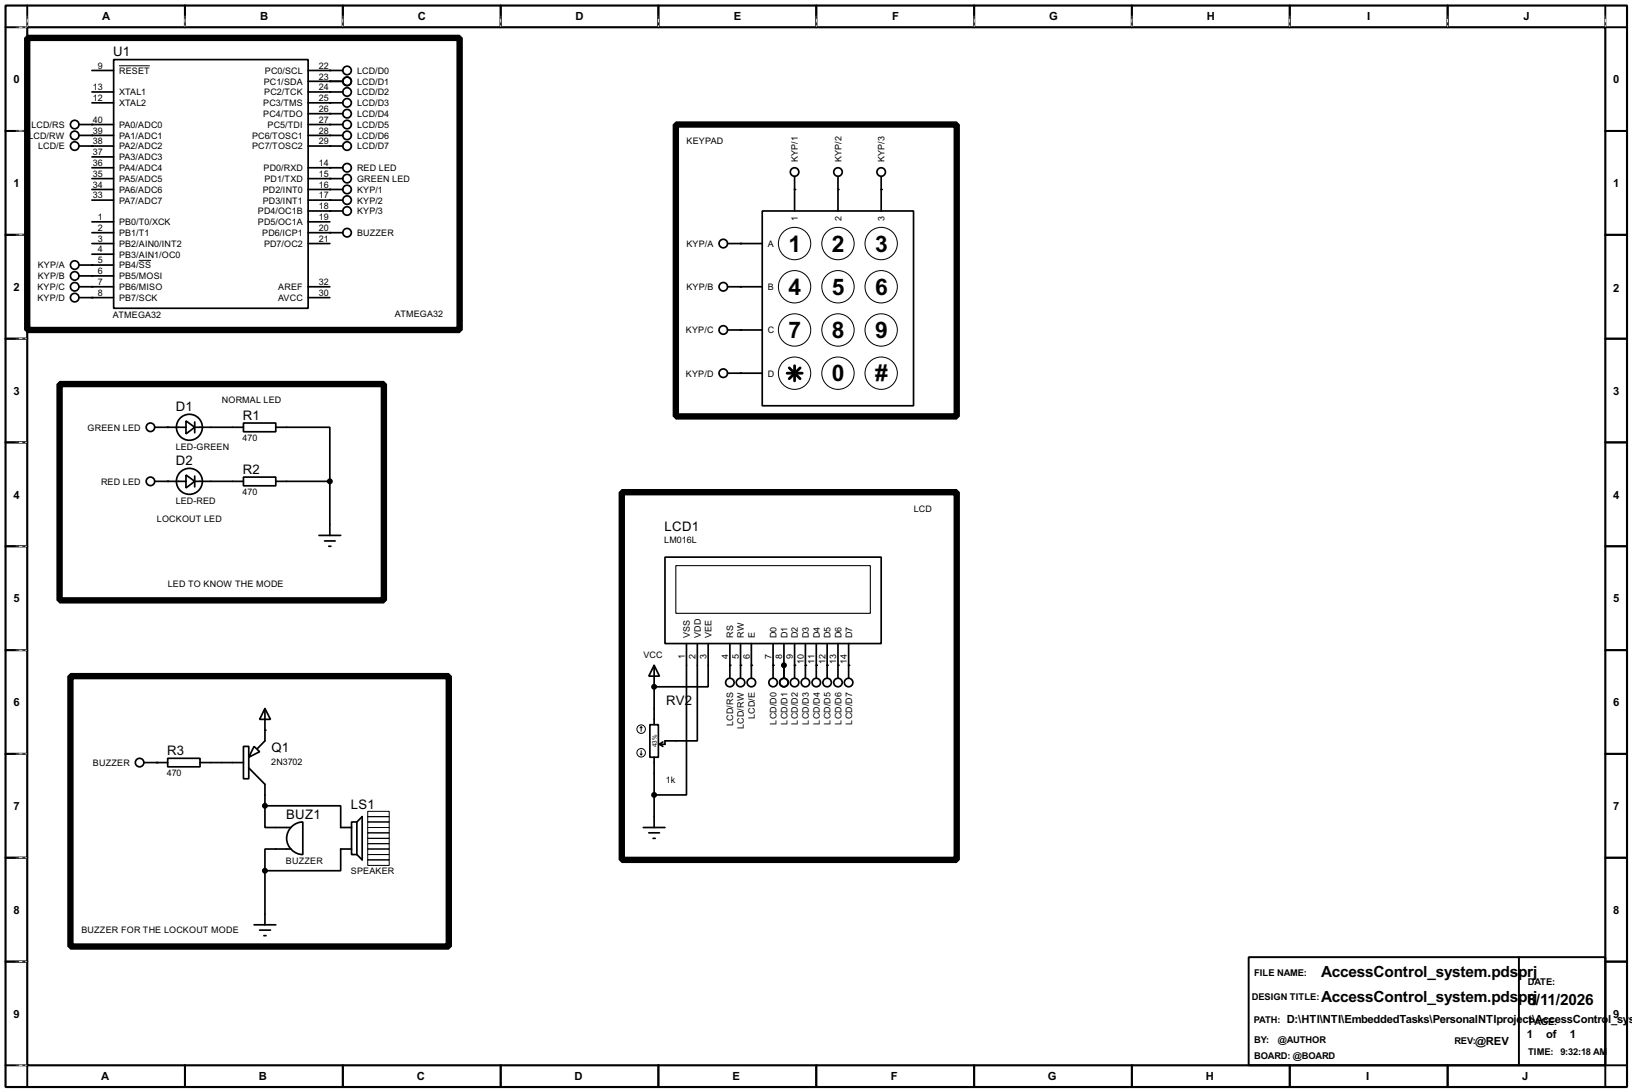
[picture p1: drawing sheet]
<svg xmlns="http://www.w3.org/2000/svg" width="383mm" height="256mm" viewBox="0 0 383 256" stroke-linecap="round" stroke-linejoin="round" font-family="sans-serif">
<path d="M1.3 1.3h381v254h-381zM6.4 6.4h370.8v243.8h-370.8z" fill="none" stroke="#000" stroke-width=".5"/>
<g fill="none" stroke="#000" stroke-width=".45">
<path d="M6.4 1.3v5.1h-5.1M43.5 1.3v5.1M80.6 1.3v5.1M117.7 1.3v5.1M154.7 1.3v5.1M191.8 1.3v5.1M228.9 1.3v5.1M266 1.3v5.1M303.1 1.3v5.1M340.2 1.3v5.1M377.2 1.3v5.1h5.1M1.3 30.8h5.1"/>
<path d="M377.2 30.8h5.1M1.3 55.2h5.1M377.2 55.2h5.1M1.3 79.6h5.1M377.2 79.6h5.1M1.3 103.9h5.1M377.2 103.9h5.1M1.3 128.3h5.1M377.2 128.3h5.1M1.3 152.7h5.1M377.2 152.7h5.1M1.3 177.1h5.1"/>
<path d="M377.2 177.1h5.1M1.3 201.5h5.1M377.2 201.5h5.1M1.3 225.9h5.1M293.4 224.8h83.8v25.4h-83.8zM356.9 224.8v25.4M377.2 225.9h5.1M1.3 250.2h5.1v5.1M43.5 250.2v5.1M80.6 250.2v5.1M117.7 250.2v5.1M154.7 250.2v5.1"/>
<path d="M191.8 250.2v5.1M228.9 250.2v5.1M266 250.2v5.1M303.1 250.2v5.1M340.2 250.2v5.1M382.3 250.2h-5.1v5.1"/>
</g>
<g fill="none" stroke="#fff" stroke-width=".23">
<path d="M3.9 6.4h2.3M6.4 3.9v2.3M43.5 3.9v2.3M80.6 3.9v2.3M117.7 3.9v2.3M154.7 3.9v2.3M191.8 3.9v2.3M228.9 3.9v2.3M266 3.9v2.3M303.1 3.9v2.3M340.2 3.9v2.3M377.2 3.9v2.3"/>
<path d="M3.9 30.8h2.3M3.9 55.2h2.3M3.9 79.6h2.3M3.9 103.9h2.3M3.9 128.3h2.3M3.9 152.7h2.3M3.9 177.1h2.3M3.9 201.5h2.3M3.9 225.9h2.3M3.9 250.2h2.3"/>
</g>
<g fill="none" stroke="#000" stroke-width=".23" stroke-dasharray=".5 1">
<path d="M3.9 6.4h2.3M6.4 3.9v2.3M43.5 3.9v2.3M80.6 3.9v2.3M117.7 3.9v2.3M154.7 3.9v2.3M191.8 3.9v2.3M228.9 3.9v2.3M266 3.9v2.3M303.1 3.9v2.3M340.2 3.9v2.3M377.2 3.9v2.3"/>
<path d="M3.9 30.8h2.3M3.9 55.2h2.3M3.9 79.6h2.3M3.9 103.9h2.3M3.9 128.3h2.3M3.9 152.7h2.3M3.9 177.1h2.3M3.9 201.5h2.3M3.9 225.9h2.3M3.9 250.2h2.3"/>
</g>
<g fill="#000">
<circle cx="77.5" cy="19.1" r=".2"/>
<circle cx="77.5" cy="16.6" r=".2"/>
<circle cx="21.6" cy="29.3" r=".2"/>
<circle cx="21.6" cy="34.3" r=".2"/>
<circle cx="21.6" cy="31.8" r=".2"/>
<circle cx="77.5" cy="34.3" r=".2"/>
<circle cx="77.5" cy="39.4" r=".2"/>
<circle cx="77.5" cy="26.7" r=".2"/>
<circle cx="77.5" cy="29.3" r=".2"/>
<circle cx="77.5" cy="31.8" r=".2"/>
<circle cx="77.5" cy="24.2" r=".2"/>
<circle cx="77.5" cy="21.6" r=".2"/>
<circle cx="77.5" cy="42" r=".2"/>
<circle cx="77.5" cy="54.7" r=".2"/>
<circle cx="77.5" cy="44.5" r=".2"/>
<circle cx="77.5" cy="47" r=".2"/>
<circle cx="77.5" cy="49.6" r=".2"/>
<circle cx="174" cy="57.2" r=".2"/>
<circle cx="186.7" cy="44.5" r=".2"/>
<circle cx="196.9" cy="44.5" r=".2"/>
<circle cx="207.1" cy="44.5" r=".2"/>
<circle cx="21.6" cy="67.4" r=".2"/>
<circle cx="21.6" cy="69.9" r=".2"/>
<circle cx="21.6" cy="64.8" r=".2"/>
<circle cx="21.6" cy="62.3" r=".2"/>
<circle cx="174" cy="67.4" r=".2"/>
<circle cx="174" cy="77.5" r=".2"/>
<circle cx="174" cy="87.7" r=".2"/>
<circle cx="39.4" cy="113.1" r=".2"/>
<circle cx="39.4" cy="100.4" r=".2"/>
<circle cx="171.5" cy="156.3" r=".2"/>
<circle cx="174" cy="156.3" r=".2"/>
<circle cx="176.6" cy="156.3" r=".2"/>
<circle cx="181.7" cy="156.3" r=".2"/>
<circle cx="184.2" cy="156.3" r=".2"/>
<circle cx="186.7" cy="156.3" r=".2"/>
<circle cx="189.3" cy="156.3" r=".2"/>
<circle cx="191.8" cy="156.3" r=".2"/>
<circle cx="194.4" cy="156.3" r=".2"/>
<circle cx="196.9" cy="156.3" r=".2"/>
<circle cx="199.4" cy="156.3" r=".2"/>
<circle cx="36.9" cy="179.1" r=".2"/>
<circle cx="62.3" cy="171.5" r=".2"/>
<circle cx="153.7" cy="161.3" r=".2"/>
</g>
<g fill="none" stroke="#000" stroke-width=".4">
<path d="M21.6 16.6h5.1M26.7 14h45.7v58.4h-45.7zM72.4 19.1h8.2M72.4 16.6h8.2M18.6 29.3h8.1M18.6 31.8h8.1M18.6 34.3h8.1M21.6 21.6h5.1M21.6 24.2h5.1M21.6 39.4h5.1M21.6 36.9h5.1M72.4 29.3h8.2"/>
<path d="M72.4 31.8h8.2M72.4 34.3h8.2M72.4 21.6h8.2M72.4 24.2h8.2M72.4 26.7h8.2M72.4 39.4h8.2M21.6 42h5.1M21.6 54.7h5.1M21.6 44.5h5.1M21.6 47h5.1M21.6 52.1h5.1M21.6 57.2h5.1"/>
<path d="M21.6 59.7h5.1M72.4 42h8.2M72.4 54.7h8.2M72.4 44.5h8.2M72.4 47h8.2M72.4 49.6h8.2M72.4 52.1h5.1M72.4 57.2h5.1M171 57.2h8.1M179.1 49.6h35.6v45.7h-35.6zM186.7 41.5v8.1M196.9 41.5v8.1"/>
<path d="M207.1 41.5v8.1M18.6 69.9h8.1M18.6 67.4h8.1M18.6 64.8h8.1M18.6 62.3h8.1M72.4 69.9h5.1M72.4 67.4h5.1M171 67.4h8.1M171 77.5h8.1M43.7 98.9l2.1 1.5-2.1 1.5zM45.8 99.1v2.6M57.2 99.4h7.6v2h-7.6z"/>
<path d="M171 87.7h8.1M36.4 100.4h7.3M36.4 113.1h7.3M43.7 111.6l2.1 1.5-2.1 1.5zM45.8 100.4h11.4M45.8 113.1h11.4M45.8 111.8v2.6M57.2 112.1h7.6v2h-7.6zM64.8 100.4h12.7v12.7M64.8 113.1h12.7M77.5 113.1v12.7M75 125.8h5.1"/>
<path d="M76.3 127.1h2.5M77.3 128.3h.5M156.3 130.9h50.8v20.3h-50.8zM153.7 156.3l1.3 2.5h-2.5zM153.7 156.3v13.9M161.3 151.2v35.5h-7.6M163.9 151.2v22.8h-7.6v.8h-1.3M166.4 151.2v10.1h-12.7M171.5 151.2v8.1M174 151.2v8.1M176.6 151.2v8.1M181.7 151.2v8.1"/>
<path d="M184.2 151.2v8.1M186.7 151.2v8.1M189.3 151.2v8.1M191.8 151.2v8.1M194.4 151.2v8.1M196.9 151.2v8.1M199.4 151.2v8.1M33.8 179.1h5.6M39.4 178.1h7.6v2h-7.6zM47 179.1h10.2M57.2 175.3h1.3v7.6h-1.3zM59.7 175.3l1.3 1.3-2.5 1.3z"/>
<path d="M62.3 166.4l1.3 2.6h-2.6zM62.3 166.4v7.6l-1.8 1.8M152.7 170.2h2v7.7h-2zM153.7 177.9v16.5M155 174.8l.8 .5M155.8 174.3l-.8 .5M58.5 180.4l3.8 3.8v5.1M62.3 189.3v5.1h6.1M62.3 189.3h17.8v5.1h2.5M68.4 199.4h-6.1v5.1M68.5 194.2a3.8 3.8 0 0 1 2.7-1.1v7.6a3.8 3.8 0 0 1-3.5-2.4 3.8 3.8 0 0 1 .8-4.1zM82.6 193.1h1.3v7.6h-1.3z"/>
<path d="M82.6 199.4h-2.5v5.1h-17.8M83.9 193.1l1.2-1.3v10.2l-1.2-1.3M151.2 194.4h5.1M152.5 195.6h2.5M153.5 196.9h.5M59.7 217.2h5.1M61 218.5h2.6M62 219.8h.5M62.3 204.5v12.7"/>
<circle cx="81.5" cy="16.6" r="1"/>
<circle cx="81.5" cy="19.1" r="1"/>
<circle cx="17.5" cy="34.3" r="1"/>
<circle cx="17.5" cy="31.8" r="1"/>
<circle cx="17.5" cy="29.3" r="1"/>
<circle cx="81.5" cy="26.7" r="1"/>
<circle cx="81.5" cy="29.3" r="1"/>
<circle cx="81.5" cy="31.8" r="1"/>
<circle cx="81.5" cy="34.3" r="1"/>
<circle cx="81.5" cy="39.4" r="1"/>
<circle cx="81.5" cy="24.2" r="1"/>
<circle cx="81.5" cy="21.6" r="1"/>
<circle cx="81.5" cy="42" r="1"/>
<circle cx="81.5" cy="47" r="1"/>
<circle cx="81.5" cy="49.6" r="1"/>
<circle cx="81.5" cy="44.5" r="1"/>
<circle cx="81.5" cy="54.7" r="1"/>
<circle cx="169.9" cy="57.2" r="1"/>
<circle cx="186.7" cy="40.4" r="1"/>
<circle cx="196.9" cy="40.4" r="1"/>
<circle cx="207" cy="40.4" r="1"/>
<circle cx="17.5" cy="67.4" r="1"/>
<circle cx="17.5" cy="69.9" r="1"/>
<circle cx="17.5" cy="64.8" r="1"/>
<circle cx="17.5" cy="62.3" r="1"/>
<circle cx="169.9" cy="77.5" r="1"/>
<circle cx="169.9" cy="67.4" r="1"/>
<circle cx="169.9" cy="87.7" r="1"/>
<circle cx="35.3" cy="113.1" r="1"/>
<circle cx="35.3" cy="100.4" r="1"/>
<circle cx="44.5" cy="113.1" r="3.1"/>
<circle cx="44.5" cy="100.4" r="3.1"/>
<circle cx="32.8" cy="179.1" r="1"/>
<circle cx="171.5" cy="160.3" r="1"/>
<circle cx="174" cy="160.3" r="1"/>
<circle cx="176.5" cy="160.3" r="1"/>
<circle cx="181.6" cy="160.3" r="1"/>
<circle cx="184.2" cy="160.3" r="1"/>
<circle cx="186.7" cy="160.3" r="1"/>
<circle cx="189.2" cy="160.3" r="1"/>
<circle cx="191.8" cy="160.3" r="1"/>
<circle cx="194.3" cy="160.3" r="1"/>
<circle cx="196.9" cy="160.3" r="1"/>
<circle cx="199.4" cy="160.3" r="1"/>
</g>
<g fill="none" stroke="#000" stroke-width=".23">
<path d="M28 15.5h7.2M32.6 61.2h2.9M150.4 177.1l.3 .2M150.7 170.7l-.3 .3M150.7 170.7l.2 .3M150.7 170.7v1.1M150.7 176.3v1M150.9 177.1l-.2 .2M86.4 190.6h5.1v1.2h-5.1zM86.4 191.8h5.1v1.3h-5.1zM86.4 193.1h5.1v1.3h-5.1zM86.4 194.4h5.1v1.2h-5.1z"/>
<path d="M86.4 196.9h5.1v1.3h-5.1zM86.4 198.2h5.1v1.2h-5.1zM86.4 199.4h5.1v1.3h-5.1zM86.4 195.6h5.1v1.3h-5.1zM86.4 200.7h5.1v1.3h-5.1zM86.4 202h5.1v1.3h-5.1z"/>
<circle cx="186.7" cy="57.2" r="3.8"/>
<circle cx="196.9" cy="57.2" r="3.8"/>
<circle cx="207" cy="57.2" r="3.8"/>
<circle cx="186.7" cy="67.4" r="3.8"/>
<circle cx="186.7" cy="77.5" r="3.8"/>
<circle cx="196.9" cy="77.5" r="3.8"/>
<circle cx="196.9" cy="67.4" r="3.8"/>
<circle cx="207" cy="67.4" r="3.8"/>
<circle cx="207" cy="77.5" r="3.8"/>
<circle cx="186.7" cy="87.7" r="3.8"/>
<circle cx="196.9" cy="87.7" r="3.8"/>
<circle cx="207" cy="87.7" r="3.8"/>
<circle cx="150.6" cy="171.3" r="1"/>
<circle cx="150.6" cy="176.8" r="1"/>
</g>
<path d="M6.4 8.9h101.6v68.6h-101.6zM158.8 29.3h66v68.5h-66zM14 90.2h76.2v50.8h-76.2zM146.1 115.6h78.7v86.4h-78.7zM16.6 158.8h88.9v63.5h-88.9z" fill="none" stroke="#000" stroke-width="1.5"/>
<g fill="#000" stroke="#000" stroke-width=".4">
<circle cx="77.5" cy="113.1" r=".5"/>
<circle cx="184.2" cy="156.3" r=".5"/>
<circle cx="153.7" cy="161.3" r=".5"/>
<circle cx="62.2" cy="189.3" r=".5"/>
<circle cx="153.7" cy="186.7" r=".5"/>
<circle cx="62.2" cy="204.5" r=".5"/>
</g>
<path d="M158.8 132.9h45.7v11.2h-45.7z" fill="none" stroke="#000" stroke-width=".25"/>
<path d="M185 87.7h3.5M185.5 86.4l2.5 2.6M186.7 85.9v3.6M188 86.4l-2.5 2.6" fill="none" stroke="#000" stroke-width=".65"/>
<g font-size="6">
<text x="185.3" y="59.1">1</text>
<text x="195.4" y="59.1">2</text>
<text x="205.6" y="59.1">3</text>
<text x="185.3" y="69.2">4</text>
<text x="195.4" y="69.2">5</text>
<text x="205.6" y="69.2">6</text>
<text x="185.3" y="79.4">7</text>
<text x="195.4" y="79.4">8</text>
<text x="205.6" y="79.4">9</text>
<text x="195.4" y="89.6">0</text>
<text x="205.6" y="89.6">#</text>
</g>
<g font-size="4.1">
<text x="310.5" y="229.5">AccessControl_system.pdsprj</text>
<text x="310.5" y="235.4">AccessControl_system.pdspr8j/11/2026</text>
</g>
<g font-size="3.5">
<text x="26.6" y="13.2">U1</text>
<text x="41.3" y="96.5">D1</text>
<text x="57.1" y="98.6">R1</text>
<text x="41.3" y="109.2">D2</text>
<text x="57.1" y="111.3">R2</text>
<text x="156.1" y="124.7">LCD1</text>
<text x="156.5" y="165.6">RV2</text>
<text x="39.3" y="177.3">R3</text>
<text x="63.8" y="176.7">Q1</text>
<text x="82.5" y="189.9">LS1</text>
<text x="67.2" y="192.3">BUZ1</text>
</g>
<g font-size="3">
<text x="24" y="4.6">A</text>
<text x="61.1" y="4.6">B</text>
<text x="98.2" y="4.6">C</text>
<text x="135.2" y="4.6">D</text>
<text x="172.4" y="4.6">E</text>
<text x="209.6" y="4.6">F</text>
<text x="246.5" y="4.6">G</text>
<text x="283.6" y="4.6">H</text>
<text x="321.2" y="4.6">I</text>
<text x="358" y="4.6">J</text>
<text x="3.2" y="19.5">0</text>
<text x="379.1" y="19.5">0</text>
<text x="3.2" y="44">1</text>
<text x="379.1" y="44">1</text>
<text x="3.2" y="68.4">2</text>
<text x="379.1" y="68.6">2</text>
<text x="3.2" y="92.7">3</text>
<text x="379.1" y="92.7">3</text>
<text x="3.2" y="117.1">4</text>
<text x="379.1" y="117.1">4</text>
<text x="3.2" y="141.5">5</text>
<text x="379.1" y="141.5">5</text>
<text x="3.2" y="165.9">6</text>
<text x="379.1" y="165.9">6</text>
<text x="3.2" y="190.3">7</text>
<text x="379.1" y="190.3">7</text>
<text x="3.2" y="214.7">8</text>
<text x="379.1" y="214.7">8</text>
<text x="3.2" y="239.1">9</text>
<text x="379.1" y="239.1">9</text>
<text x="302.3" y="240.4">D:\HTI\NTI\EmbeddedTasks\PersonalNTIproject\AccessContro</text>
<text x="346.7" y="245.5">@REV</text>
<text x="358.8" y="243.9">1</text>
<text x="363.3" y="243.9">of</text>
<text x="368.9" y="243.9">1</text>
<text x="377.9" y="240.4">l_sy</text>
<text x="382.7" y="240.4">s</text>
<text x="23.8" y="253.8">A</text>
<text x="60.8" y="253.8">B</text>
<text x="97.9" y="253.8">C</text>
<text x="135" y="253.8">D</text>
<text x="172.1" y="253.8">E</text>
<text x="209.3" y="253.8">F</text>
<text x="246.2" y="253.8">G</text>
<text x="283.3" y="253.8">H</text>
<text x="321" y="253.8">I</text>
<text x="357.7" y="253.8">J</text>
</g>
<g font-size="2.5">
<text x="294.7" y="229.3">FILE NAME:</text>
<text x="359" y="231.3">DATE:</text>
<text x="294.1" y="234.9">DESIGN TITLE:</text>
<text x="294.6" y="240.2">PATH:</text>
<text x="294.7" y="245">BY:</text>
<text x="300.3" y="245">@AUTHOR</text>
<text x="341.7" y="245.3">REV:</text>
<text x="359.2" y="240.7">PAGE:</text>
<text x="294.7" y="248.7">BOARD: @BOARD</text>
<text x="359" y="247.8">TIME: 9:32:18 AM</text>
</g>
<g font-size="2.4">
<text x="23" y="16.2">9</text>
<text x="28" y="17.3">RESET</text>
<text x="62.2" y="17.3">PC0/SCL</text>
<text x="75" y="16.2">22</text>
<text x="83.9" y="17.3">LCD/D0</text>
<text x="21.9" y="23.7">12</text>
<text x="21.9" y="21.2">13</text>
<text x="28" y="22.4">XTAL1</text>
<text x="62" y="19.9">PC1/SDA</text>
<text x="62.1" y="22.4">PC2/TCK</text>
<text x="75" y="18.7">23</text>
<text x="75" y="21.2">24</text>
<text x="75" y="23.7">25</text>
<text x="83.9" y="19.9">LCD/D1</text>
<text x="83.9" y="22.4">LCD/D2</text>
<text x="21.9" y="28.9">40</text>
<text x="28" y="25">XTAL2</text>
<text x="61.8" y="25">PC3/TMS</text>
<text x="61.8" y="27.5">PC4/TDO</text>
<text x="75" y="26.3">26</text>
<text x="75" y="28.9">27</text>
<text x="83.9" y="25">LCD/D3</text>
<text x="83.9" y="27.5">LCD/D4</text>
<text x="6.7" y="32.6">LCD/RW</text>
<text x="7.4" y="30">LCD/RS</text>
<text x="8.9" y="35.1">LCD/E</text>
<text x="21.9" y="33.9">38</text>
<text x="21.9" y="31.4">39</text>
<text x="28" y="35.1">PA2/ADC2</text>
<text x="28" y="32.6">PA1/ADC1</text>
<text x="28" y="30">PA0/ADC0</text>
<text x="59.2" y="32.6">PC6/TOSC1</text>
<text x="59.2" y="35.1">PC7/TOSC2</text>
<text x="62.9" y="30">PC5/TDI</text>
<text x="75" y="31.4">28</text>
<text x="75" y="33.9">29</text>
<text x="83.9" y="30">LCD/D5</text>
<text x="83.9" y="32.6">LCD/D6</text>
<text x="83.9" y="35.1">LCD/D7</text>
<text x="161.3" y="33.8">KEYPAD</text>
<text x="21.9" y="41.6">35</text>
<text x="21.9" y="39">36</text>
<text x="21.9" y="36.4">37</text>
<text x="28" y="40.2">PA4/ADC4</text>
<text x="28" y="37.7">PA3/ADC3</text>
<text x="61.9" y="40.2">PD0/RXD</text>
<text x="75" y="39">14</text>
<text x="75" y="41.6">15</text>
<text x="83.9" y="40.2">RED LED</text>
<text x="187.5" y="38.1" transform="rotate(-90 187.5 38.1)">KYP/1</text>
<text x="197.7" y="38.1" transform="rotate(-90 197.7 38.1)">KYP/2</text>
<text x="207.9" y="38.1" transform="rotate(-90 207.9 38.1)">KYP/3</text>
<text x="21.9" y="46.6">33</text>
<text x="21.9" y="44.1">34</text>
<text x="28" y="47.8">PA7/ADC7</text>
<text x="28" y="45.3">PA6/ADC6</text>
<text x="28" y="42.7">PA5/ADC5</text>
<text x="61.7" y="45.3">PD2/INT0</text>
<text x="61.7" y="47.8">PD3/INT1</text>
<text x="62.1" y="42.7">PD1/TXD</text>
<text x="75" y="44.1">16</text>
<text x="75" y="46.6">17</text>
<text x="83.9" y="42.7">GREEN LED</text>
<text x="83.9" y="45.3">KYP/1</text>
<text x="83.9" y="47.8">KYP/2</text>
<text x="23" y="51.7">1</text>
<text x="28" y="52.9">PB0/T0/XCK</text>
<text x="60.6" y="50.4">PD4/OC1B</text>
<text x="60.6" y="52.9">PD5/OC1A</text>
<text x="75" y="49.2">18</text>
<text x="75" y="51.7">19</text>
<text x="83.9" y="50.4">KYP/3</text>
<text x="187.5" y="52" transform="rotate(-90 187.5 52)">1</text>
<text x="197.7" y="52" transform="rotate(-90 197.7 52)">2</text>
<text x="207.9" y="52" transform="rotate(-90 207.9 52)">3</text>
<text x="23" y="54.3">2</text>
<text x="23" y="56.8">3</text>
<text x="23" y="59.3">4</text>
<text x="28" y="55.4">PB1/T1</text>
<text x="28" y="58">PB2/AIN0/INT2</text>
<text x="61.6" y="55.4">PD6/ICP1</text>
<text x="62" y="58">PD7/OC2</text>
<text x="75" y="54.3">20</text>
<text x="75" y="56.8">21</text>
<text x="83.9" y="55.4">BUZZER</text>
<text x="161.3" y="58">KYP/A</text>
<text x="180.4" y="58">A</text>
<text x="8.9" y="65.6">KYP/B</text>
<text x="8.9" y="63.1">KYP/A</text>
<text x="23" y="61.9">5</text>
<text x="23" y="64.4">6</text>
<text x="28" y="60.5">PB3/AIN1/OC0</text>
<text x="28" y="63.1">PB4/SS</text>
<text x="28" y="65.6">PB5/MOSI</text>
<text x="8.8" y="70.7">KYP/D</text>
<text x="8.8" y="68.1">KYP/C</text>
<text x="23" y="67">7</text>
<text x="23" y="69.5">8</text>
<text x="28" y="68.1">PB6/MISO</text>
<text x="28" y="70.7">PB7/SCK</text>
<text x="65.3" y="70.7">AVCC</text>
<text x="65.4" y="68.1">AREF</text>
<text x="75" y="67">32</text>
<text x="75" y="69.5">30</text>
<text x="161.3" y="68.1">KYP/B</text>
<text x="180.4" y="68.1">B</text>
<text x="26.5" y="74.6">ATMEGA32</text>
<text x="92.8" y="74.4">ATMEGA32</text>
<text x="161.2" y="78.3">KYP/C</text>
<text x="180.4" y="78.3">C</text>
<text x="161.2" y="88.5">KYP/D</text>
<text x="180.4" y="88.5">D</text>
<text x="52.1" y="94.8">NORMAL LED</text>
<text x="20.6" y="101.2">GREEN LED</text>
<text x="41.3" y="105.6">LED-GREEN</text>
<text x="57" y="103.6">470</text>
<text x="23.7" y="113.9">RED LED</text>
<text x="41.3" y="118.3">LED-RED</text>
<text x="57" y="116.3">470</text>
<text x="36.9" y="122.7">LOCKOUT LED</text>
<text x="214.7" y="120.2">LCD</text>
<text x="156.1" y="127.6">LM016L</text>
<text x="39.4" y="137.9">LED TO KNOW THE MODE</text>
<text x="162.1" y="149.9" transform="rotate(-90 162.1 149.9)">VSS</text>
<text x="164.7" y="149.9" transform="rotate(-90 164.7 149.9)">VDD</text>
<text x="167.2" y="149.9" transform="rotate(-90 167.2 149.9)">VEE</text>
<text x="172.3" y="149.9" transform="rotate(-90 172.3 149.9)">RS</text>
<text x="174.8" y="149.9" transform="rotate(-90 174.8 149.9)">RW</text>
<text x="177.4" y="149.9" transform="rotate(-90 177.4 149.9)">E</text>
<text x="182.5" y="149.9" transform="rotate(-90 182.5 149.9)">D0</text>
<text x="185" y="149.9" transform="rotate(-90 185 149.9)">D1</text>
<text x="187.5" y="149.9" transform="rotate(-90 187.5 149.9)">D2</text>
<text x="190.1" y="149.9" transform="rotate(-90 190.1 149.9)">D3</text>
<text x="192.6" y="149.9" transform="rotate(-90 192.6 149.9)">D4</text>
<text x="195.2" y="149.9" transform="rotate(-90 195.2 149.9)">D5</text>
<text x="197.7" y="149.9" transform="rotate(-90 197.7 149.9)">D6</text>
<text x="200.2" y="149.9" transform="rotate(-90 200.2 149.9)">D7</text>
<text x="151.2" y="154.5">VCC</text>
<text x="160.9" y="154.9" transform="rotate(-90 160.9 154.9)">1</text>
<text x="163.5" y="154.9" transform="rotate(-90 163.5 154.9)">2</text>
<text x="166" y="154.9" transform="rotate(-90 166 154.9)">3</text>
<text x="171.1" y="154.9" transform="rotate(-90 171.1 154.9)">4</text>
<text x="173.6" y="154.9" transform="rotate(-90 173.6 154.9)">5</text>
<text x="176.2" y="154.9" transform="rotate(-90 176.2 154.9)">6</text>
<text x="181.3" y="154.9" transform="rotate(-90 181.3 154.9)">7</text>
<text x="183.8" y="154.9" transform="rotate(-90 183.8 154.9)">8</text>
<text x="186.3" y="154.9" transform="rotate(-90 186.3 154.9)">9</text>
<text x="188.9" y="156" transform="rotate(-90 188.9 156)">10</text>
<text x="191.4" y="155.9" transform="rotate(-90 191.4 155.9)">11</text>
<text x="199" y="156" transform="rotate(-90 199 156)">14</text>
<text x="194" y="156" transform="rotate(-90 194 156)">12</text>
<text x="196.5" y="156" transform="rotate(-90 196.5 156)">13</text>
<text x="172.3" y="170.5" transform="rotate(-90 172.3 170.5)">LCD/RS</text>
<text x="174.8" y="171.2" transform="rotate(-90 174.8 171.2)">LCD/RW</text>
<text x="177.4" y="168.9" transform="rotate(-90 177.4 168.9)">LCD/E</text>
<text x="182.5" y="170.2" transform="rotate(-90 182.5 170.2)">LCD/D0</text>
<text x="185" y="170.2" transform="rotate(-90 185 170.2)">LCD/D1</text>
<text x="187.5" y="170.2" transform="rotate(-90 187.5 170.2)">LCD/D2</text>
<text x="190.1" y="170.2" transform="rotate(-90 190.1 170.2)">LCD/D3</text>
<text x="192.6" y="170.2" transform="rotate(-90 192.6 170.2)">LCD/D4</text>
<text x="195.2" y="170.2" transform="rotate(-90 195.2 170.2)">LCD/D5</text>
<text x="197.7" y="170.2" transform="rotate(-90 197.7 170.2)">LCD/D6</text>
<text x="200.2" y="170.2" transform="rotate(-90 200.2 170.2)">LCD/D7</text>
<text x="21.8" y="179.9">BUZZER</text>
<text x="63.8" y="179.7">2N3702</text>
<text x="39.2" y="182.3">470</text>
<text x="156.5" y="183.9">1k</text>
<text x="67.2" y="202.9">BUZZER</text>
<text x="82.4" y="205.3">SPEAKER</text>
<text x="19.1" y="219.2">BUZZER FOR THE LOCKOUT MODE</text>
</g>
<text font-size="1.7" x="154.3" y="175.5" transform="rotate(-90 154.3 175.5)">43%</text>
</svg>
